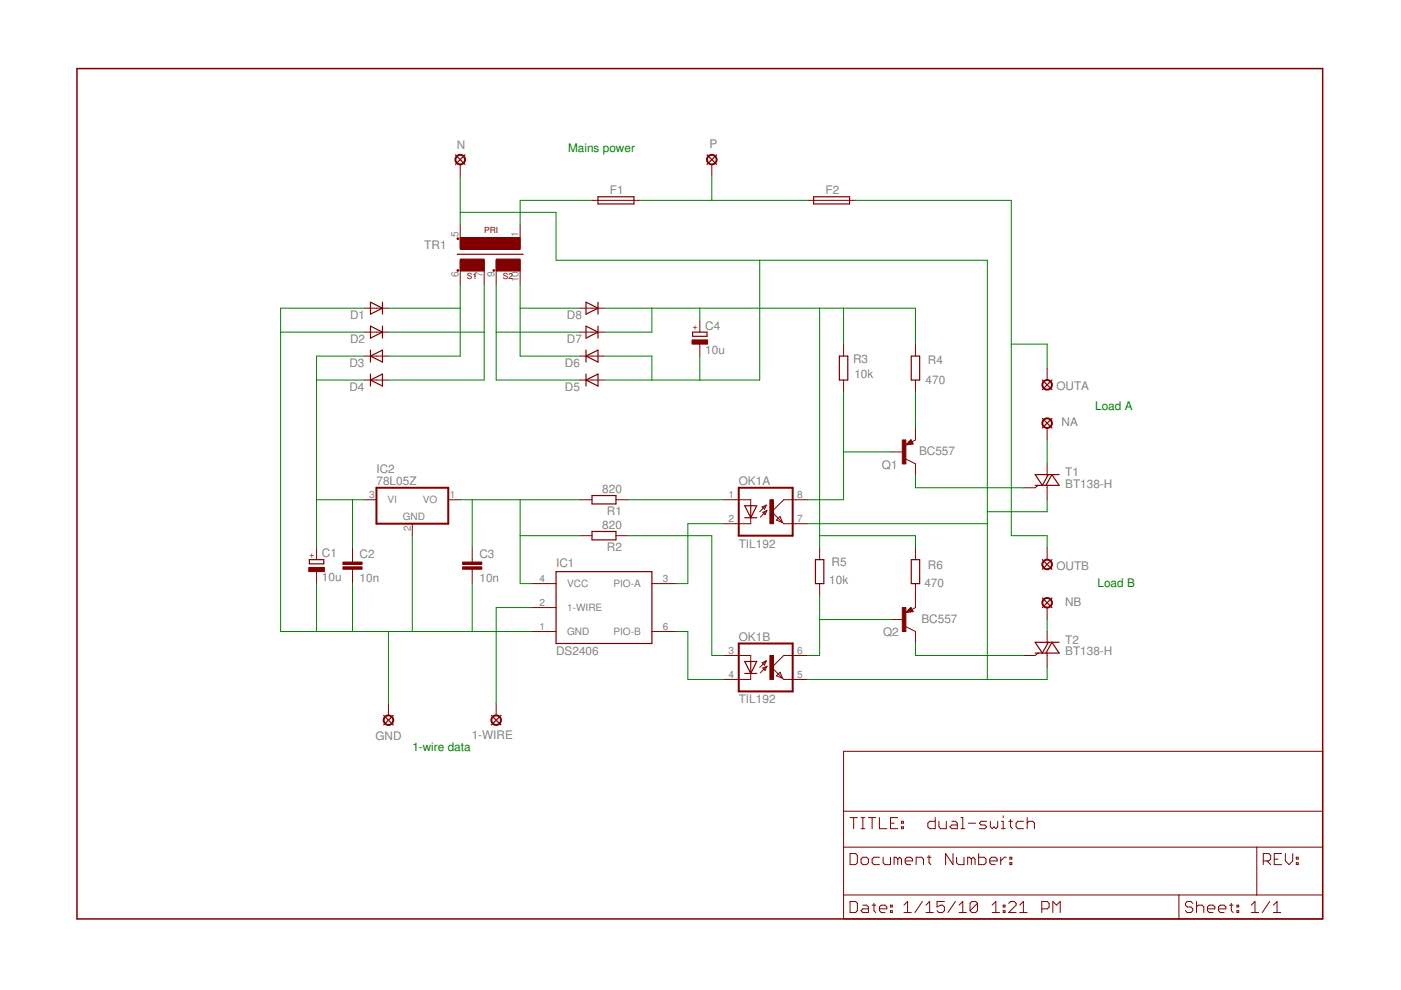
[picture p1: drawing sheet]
<svg xmlns="http://www.w3.org/2000/svg" width="297mm" height="210mm" viewBox="0 0 297 210" stroke-linecap="round" stroke-linejoin="round" font-family="sans-serif">
<g fill="#800000" stroke="#800000" stroke-width=".21">
<path d="M112.8 133.9h5.1z"/>
<path d="M112.8 128.8h5.1z"/>
<path d="M138.2 123.7h5.1z"/>
<path d="M112.8 123.7h5.1z"/>
<path d="M138.2 133.9h5.1z"/>
<path d="M105.2 149.1v2.6z"/>
<path d="M82.4 149.1v2.6z"/>
<path d="M77.3 106h2.5z"/>
<path d="M87.4 111v2.6z"/>
<path d="M95 106h2.6z"/>
<path d="M77.3 65.3h2.5z"/>
<path d="M79.8 65.3h2.6z"/>
<path d="M77.3 70.4h2.5z"/>
<path d="M79.8 70.4h2.6z"/>
<path d="M79.8 75.5h2.6z"/>
<path d="M77.3 75.5h2.5z"/>
<path d="M79.8 80.6h2.6z"/>
<path d="M77.3 80.6h2.5z"/>
<path d="M153.5 106h2.5z"/>
<path d="M153.5 111h2.5z"/>
<path d="M168.7 111h2.5z"/>
<path d="M168.7 106h2.5z"/>
<path d="M161.2 109.6l1.4-1.4z"/>
<path d="M161.7 108.6l.9-.4z"/>
<path d="M161.7 108.6l.5 .5z"/>
<path d="M162.6 108.2l-.4 .9z"/>
<path d="M161.6 107.5l.9-.4z"/>
<path d="M161.6 107.5l.5 .5z"/>
<path d="M162.5 107.1l-.4 .9z"/>
<path d="M161.1 108.5l1.4-1.4z"/>
<path d="M159.2 106v1.2z"/>
<path d="M159.2 109.8v1.2z"/>
<path d="M156 106h3.2z"/>
<path d="M156 111h3.2z"/>
<path d="M163.6 108.5l2.6-2.5z"/>
<path d="M163.6 108.5l2.3 2.3z"/>
<path d="M166.2 111h2.5z"/>
<path d="M166.2 106h2.5z"/>
<path d="M165.4 109.5l.5 1.3z"/>
<path d="M165.9 110.8l.3 .2z"/>
<path d="M164.6 110.3l1.3 .5z"/>
<path d="M164.6 110.3l.8-.8z"/>
<path d="M153.5 139h2.5z"/>
<path d="M153.5 144.1h2.5z"/>
<path d="M168.7 144.1h2.5z"/>
<path d="M168.7 139h2.5z"/>
<path d="M161.2 142.7l1.4-1.4z"/>
<path d="M161.7 141.6l.9-.3z"/>
<path d="M161.7 141.6l.5 .6z"/>
<path d="M162.6 141.3l-.4 .9z"/>
<path d="M161.6 140.5l.9-.4z"/>
<path d="M161.6 140.5l.5 .5z"/>
<path d="M162.5 140.1l-.4 .9z"/>
<path d="M161.1 141.5l1.4-1.4z"/>
<path d="M159.2 139v1.2z"/>
<path d="M159.2 142.8v1.3z"/>
<path d="M156 139h3.2z"/>
<path d="M156 144.1h3.2z"/>
<path d="M163.6 141.5l2.6-2.5z"/>
<path d="M163.6 141.5l2.3 2.3z"/>
<path d="M166.2 144.1h2.5z"/>
<path d="M166.2 139h2.5z"/>
<path d="M165.4 142.5l.5 1.3z"/>
<path d="M165.9 143.8l.3 .3z"/>
<path d="M164.6 143.3l1.3 .5z"/>
<path d="M164.6 143.3l.8-.8z"/>
<path d="M67.1 121.2v2.5z"/>
<path d="M67.1 116.1v2.6z"/>
<path d="M74.7 116.1v2.6z"/>
<path d="M74.7 121.2v2.5z"/>
<path d="M74.7 118.7v.5z"/>
<path d="M74.7 120.7v.5z"/>
<path d="M100.1 116.1v2.6z"/>
<path d="M100.1 121.2v2.5z"/>
<path d="M100.1 118.7v.5z"/>
<path d="M100.1 120.7v.5z"/>
<path d="M150.9 34.9v2.5z"/>
<path d="M97.6 34.9v2.5z"/>
<path d="M110.3 47.6v5z"/>
<path d="M97.6 47.6v5z"/>
<path d="M97.6 55.2v5.1z"/>
<path d="M102.7 55.2v5.1z"/>
<path d="M105.2 55.2v5.1z"/>
<path d="M110.3 55.2v5.1z"/>
<path d="M222 98.3v2.6z"/>
<path d="M222 103.4v2.6z"/>
<path d="M217 103.4h2.5z"/>
<path d="M219.5 103.4l.6-.5z"/>
<path d="M222 102.9v.5z"/>
<path d="M222 133.9v2.5z"/>
<path d="M222 139v2.5z"/>
<path d="M217 139h2.5z"/>
<path d="M219.5 139l.6-.5z"/>
<path d="M222 138.5v.5z"/>
<path d="M125.5 80.6h2.6z"/>
<path d="M123 80.6h2.5z"/>
<path d="M125.5 75.5h2.6z"/>
<path d="M123 75.5h2.5z"/>
<path d="M123 70.4h2.5z"/>
<path d="M125.5 70.4h2.6z"/>
<path d="M123 65.3h2.5z"/>
<path d="M125.5 65.3h2.6z"/>
<path d="M123 106h2.5z"/>
<path d="M130.6 106h2.5z"/>
<path d="M123 113.6h2.5z"/>
<path d="M130.6 113.6h2.5z"/>
<path d="M178.9 80.6v2.5z"/>
<path d="M178.9 73v2.5z"/>
<path d="M194.1 73v2.5z"/>
<path d="M194.1 80.6v2.5z"/>
<path d="M222 128.8v2.6z"/>
<path d="M222 116.1v2.6z"/>
<path d="M222 90.7v2.6z"/>
<path d="M222 78v2.6z"/>
<path d="M189 95.8h2.6z"/>
<path d="M194.1 90.7v2.6z"/>
<path d="M194.1 98.3v2.6z"/>
<path d="M193.1 93.2l.5 .9z"/>
<path d="M193.1 93.2l-1 1.1z"/>
<path d="M192.1 94.3l1.5-.2z"/>
<path d="M193.4 93.7l.7-.4z"/>
<path d="M192.1 97.3l2 1z"/>
<path d="M189 131.4h2.6z"/>
<path d="M194.1 126.3v2.5z"/>
<path d="M194.1 133.9v2.5z"/>
<path d="M193.1 128.8l.5 .9z"/>
<path d="M193.1 128.8l-1 1.1z"/>
<path d="M192.1 129.9l1.5-.2z"/>
<path d="M193.4 129.2l.7-.4z"/>
<path d="M192.1 132.9l2 1z"/>
<path d="M173.8 123.7v2.6z"/>
<path d="M173.8 116.1v2.6z"/>
<path d="M148.4 73v2.5z"/>
<path d="M148.4 67.9v2.5z"/>
<path d="M133.1 42.5h2.6z"/>
<path d="M125.5 42.5h2.6z"/>
<path d="M128.1 42.5h5z"/>
<path d="M178.9 42.5h2.5z"/>
<path d="M171.2 42.5h2.6z"/>
<path d="M173.8 42.5h5.1z"/>
<path d="M194.1 116.1v2.6z"/>
<path d="M194.1 123.7v2.6z"/>
<path d="M178.9 194.8h71.1z"/>
<path d="M266.5 179.6h13.9z"/>
<path d="M178.9 189.8v5z"/>
<path d="M180.2 191.1v2.4z"/>
<path d="M180.2 193.5h1.2z"/>
<path d="M181.8 193.1l-.4 .4z"/>
<path d="M181.8 191.5v1.6z"/>
<path d="M181.4 191.1l.4 .4z"/>
<path d="M180.2 191.1h1.2z"/>
<path d="M182.9 191.9h.8z"/>
<path d="M183.7 191.9l.4 .4z"/>
<path d="M184.1 192.3v1.2z"/>
<path d="M182.9 193.5h1.2z"/>
<path d="M182.6 193.1l.3 .4z"/>
<path d="M182.6 193.1l.3-.4z"/>
<path d="M182.9 192.7h1.2z"/>
<path d="M185.3 191.5v1.6z"/>
<path d="M185.3 193.1l.4 .4z"/>
<path d="M184.9 191.9h.8z"/>
<path d="M186.9 193.5h.7z"/>
<path d="M186.5 193.1l.4 .4z"/>
<path d="M186.5 192.3v.8z"/>
<path d="M186.5 192.3l.4-.4z"/>
<path d="M186.9 191.9h.7z"/>
<path d="M187.6 191.9l.4 .4z"/>
<path d="M188 192.3v.4z"/>
<path d="M186.5 192.7h1.5z"/>
<path d="M188.8 191.9h.4z"/>
<path d="M189.2 191.9v.4z"/>
<path d="M188.8 192.3h.4z"/>
<path d="M188.8 191.9v.4z"/>
<path d="M188.8 193.1h.4z"/>
<path d="M189.2 193.1v.4z"/>
<path d="M188.8 193.5h.4z"/>
<path d="M188.8 193.1v.4z"/>
<path d="M192.4 191.1l-.7 .8z"/>
<path d="M192.4 191.1v2.4z"/>
<path d="M191.7 193.5h1.5z"/>
<path d="M195.6 191.1l-1.6 2.4z"/>
<path d="M196.3 191.9l.8-.8z"/>
<path d="M197.1 191.1v2.4z"/>
<path d="M196.3 193.5h1.6z"/>
<path d="M198.7 191.1h1.5z"/>
<path d="M198.7 191.1v1.2z"/>
<path d="M198.7 192.3l.8-.4z"/>
<path d="M199.5 191.9h.3z"/>
<path d="M199.8 191.9l.4 .4z"/>
<path d="M200.2 192.3v.8z"/>
<path d="M200.2 193.1l-.4 .4z"/>
<path d="M199 193.5h.8z"/>
<path d="M198.7 193.1l.3 .4z"/>
<path d="M202.6 191.1l-1.6 2.4z"/>
<path d="M203.3 191.9l.8-.8z"/>
<path d="M204.1 191.1v2.4z"/>
<path d="M203.3 193.5h1.6z"/>
<path d="M205.7 191.5v1.6z"/>
<path d="M205.7 191.5l.4-.4z"/>
<path d="M206.1 191.1h.8z"/>
<path d="M206.9 191.1l.3 .4z"/>
<path d="M207.2 191.5v1.6z"/>
<path d="M207.2 193.1l-.3 .4z"/>
<path d="M206.1 193.5h.8z"/>
<path d="M205.7 193.1l.4 .4z"/>
<path d="M205.7 193.1l1.5-1.6z"/>
<path d="M210.4 191.9l.7-.8z"/>
<path d="M211.1 191.1v2.4z"/>
<path d="M210.4 193.5h1.5z"/>
<path d="M212.7 191.9h.4z"/>
<path d="M213.1 191.9v.4z"/>
<path d="M212.7 192.3h.4z"/>
<path d="M212.7 191.9v.4z"/>
<path d="M212.7 193.1h.4z"/>
<path d="M213.1 193.1v.4z"/>
<path d="M212.7 193.5h.4z"/>
<path d="M212.7 193.1v.4z"/>
<path d="M213.9 193.5h1.5z"/>
<path d="M213.9 193.5l1.5-1.6z"/>
<path d="M215.4 191.5v.4z"/>
<path d="M215 191.1l.4 .4z"/>
<path d="M214.2 191.1h.8z"/>
<path d="M214.2 191.1l-.3 .4z"/>
<path d="M216.2 191.9l.8-.8z"/>
<path d="M217 191.1v2.4z"/>
<path d="M216.2 193.5h1.6z"/>
<path d="M220.9 191.1v2.4z"/>
<path d="M220.9 191.1h1.2z"/>
<path d="M222.1 191.1l.3 .4z"/>
<path d="M222.4 191.5v.8z"/>
<path d="M222.4 192.3l-.3 .4z"/>
<path d="M220.9 192.7h1.2z"/>
<path d="M223.2 191.1v2.4z"/>
<path d="M223.2 191.1l.8 .8z"/>
<path d="M224 191.9l.8-.8z"/>
<path d="M224.8 191.1v2.4z"/>
<path d="M178.9 189.8h71.1z"/>
<path d="M178.9 179.6v10.2z"/>
<path d="M280.4 179.6v10.2z"/>
<path d="M250 189.8v5z"/>
<path d="M250 189.8h16.5z"/>
<path d="M250 194.8h30.4z"/>
<path d="M252.5 191.1l.4 .4z"/>
<path d="M251.7 191.1h.8z"/>
<path d="M251.7 191.1l-.4 .4z"/>
<path d="M251.3 191.5v.4z"/>
<path d="M251.3 191.9l.4 .4z"/>
<path d="M251.7 192.3h.8z"/>
<path d="M252.5 192.3l.4 .4z"/>
<path d="M252.9 192.7v.4z"/>
<path d="M252.9 193.1l-.4 .4z"/>
<path d="M251.7 193.5h.8z"/>
<path d="M251.3 193.1l.4 .4z"/>
<path d="M253.7 191.1v2.4z"/>
<path d="M253.7 192.3l.4-.4z"/>
<path d="M254.1 191.9h.7z"/>
<path d="M254.8 191.9l.4 .4z"/>
<path d="M255.2 192.3v1.2z"/>
<path d="M256.4 193.5h.8z"/>
<path d="M256 193.1l.4 .4z"/>
<path d="M256 192.3v.8z"/>
<path d="M256 192.3l.4-.4z"/>
<path d="M256.4 191.9h.8z"/>
<path d="M257.2 191.9l.4 .4z"/>
<path d="M257.6 192.3v.4z"/>
<path d="M256 192.7h1.6z"/>
<path d="M258.7 193.5h.8z"/>
<path d="M258.3 193.1l.4 .4z"/>
<path d="M258.3 192.3v.8z"/>
<path d="M258.3 192.3l.4-.4z"/>
<path d="M258.7 191.9h.8z"/>
<path d="M259.5 191.9l.4 .4z"/>
<path d="M259.9 192.3v.4z"/>
<path d="M258.3 192.7h1.6z"/>
<path d="M261.1 191.5v1.6z"/>
<path d="M261.1 193.1l.4 .4z"/>
<path d="M260.7 191.9h.8z"/>
<path d="M262.3 191.9h.3z"/>
<path d="M262.6 191.9v.4z"/>
<path d="M262.3 192.3h.3z"/>
<path d="M262.3 191.9v.4z"/>
<path d="M262.3 193.1h.3z"/>
<path d="M262.6 193.1v.4z"/>
<path d="M262.3 193.5h.3z"/>
<path d="M262.3 193.1v.4z"/>
<path d="M265.3 191.9l.8-.8z"/>
<path d="M266.1 191.1v2.4z"/>
<path d="M265.3 193.5h1.6z"/>
<path d="M269.2 191.1l-1.6 2.4z"/>
<path d="M270 191.9l.8-.8z"/>
<path d="M270.8 191.1v2.4z"/>
<path d="M270 193.5h1.5z"/>
<path d="M267.8 181v2.3z"/>
<path d="M267.8 181h1.2z"/>
<path d="M269 181l.4 .4z"/>
<path d="M269.4 181.4v.8z"/>
<path d="M269 182.5l.4-.3z"/>
<path d="M267.8 182.5h1.2z"/>
<path d="M268.6 182.5l.8 .8z"/>
<path d="M270.2 181h1.5z"/>
<path d="M270.2 181v2.3z"/>
<path d="M270.2 183.3h1.5z"/>
<path d="M270.2 182.2h.7z"/>
<path d="M272.5 181v1.5z"/>
<path d="M272.5 182.5l.8 .8z"/>
<path d="M273.3 183.3l.8-.8z"/>
<path d="M274.1 181v1.5z"/>
<path d="M274.8 181.8h.4z"/>
<path d="M275.2 181.8v.4z"/>
<path d="M274.8 182.2h.4z"/>
<path d="M274.8 181.8v.4z"/>
<path d="M274.8 182.9h.4z"/>
<path d="M275.2 182.9v.4z"/>
<path d="M274.8 183.3h.4z"/>
<path d="M274.8 182.9v.4z"/>
<path d="M266.5 179.6v10.2z"/>
<path d="M178.9 179.6h87.6z"/>
<path d="M266.5 189.8h13.9z"/>
<path d="M280.4 189.8v5z"/>
<path d="M178.9 172v7.6z"/>
<path d="M178.9 159.3h101.5z"/>
<path d="M280.4 159.3v12.7z"/>
<path d="M178.9 172h101.5z"/>
<path d="M178.9 159.3v12.7z"/>
<path d="M280.4 172v7.6z"/>
<path d="M181 173.4v2.3z"/>
<path d="M180.2 173.4h1.6z"/>
<path d="M182.6 175.7h.7z"/>
<path d="M182.9 173.4v2.3z"/>
<path d="M182.6 173.4h.7z"/>
<path d="M184.9 173.4v2.3z"/>
<path d="M184.1 173.4h1.6z"/>
<path d="M186.5 173.4v2.3z"/>
<path d="M186.5 175.7h1.5z"/>
<path d="M188.8 173.4h1.5z"/>
<path d="M188.8 173.4v2.3z"/>
<path d="M188.8 175.7h1.5z"/>
<path d="M188.8 174.5h.8z"/>
<path d="M191.1 174.1h.4z"/>
<path d="M191.5 174.1v.4z"/>
<path d="M191.1 174.5h.4z"/>
<path d="M191.1 174.1v.4z"/>
<path d="M191.1 175.3h.4z"/>
<path d="M191.5 175.3v.4z"/>
<path d="M191.1 175.7h.4z"/>
<path d="M191.1 175.3v.4z"/>
<path d="M180.2 181v2.3z"/>
<path d="M180.2 183.3h1.2z"/>
<path d="M181.8 182.9l-.4 .4z"/>
<path d="M181.8 181.4v1.5z"/>
<path d="M181.4 181l.4 .4z"/>
<path d="M180.2 181h1.2z"/>
<path d="M182.9 183.3h.8z"/>
<path d="M183.7 183.3l.4-.4z"/>
<path d="M184.1 182.2v.7z"/>
<path d="M183.7 181.8l.4 .4z"/>
<path d="M182.9 181.8h.8z"/>
<path d="M182.9 181.8l-.3 .4z"/>
<path d="M182.6 182.2v.7z"/>
<path d="M182.6 182.9l.3 .4z"/>
<path d="M185.3 181.8h1.2z"/>
<path d="M185.3 181.8l-.4 .4z"/>
<path d="M184.9 182.2v.7z"/>
<path d="M184.9 182.9l.4 .4z"/>
<path d="M185.3 183.3h1.2z"/>
<path d="M187.2 181.8v1.1z"/>
<path d="M187.2 182.9l.4 .4z"/>
<path d="M187.6 183.3h1.2z"/>
<path d="M188.8 181.8v1.5z"/>
<path d="M189.6 181.8v1.5z"/>
<path d="M189.6 181.8h.4z"/>
<path d="M190 181.8l.3 .4z"/>
<path d="M190.3 182.2v1.1z"/>
<path d="M190.3 182.2l.5-.4z"/>
<path d="M190.8 181.8l.3 .4z"/>
<path d="M191.1 182.2v1.1z"/>
<path d="M192.3 183.3h.8z"/>
<path d="M191.9 182.9l.4 .4z"/>
<path d="M191.9 182.2v.7z"/>
<path d="M192.3 181.8l-.4 .4z"/>
<path d="M192.3 181.8h.8z"/>
<path d="M193.1 181.8l.4 .4z"/>
<path d="M193.5 182.2v.3z"/>
<path d="M191.9 182.5h1.6z"/>
<path d="M194.2 181.8v1.5z"/>
<path d="M194.2 181.8h1.2z"/>
<path d="M195.4 181.8l.4 .4z"/>
<path d="M195.8 182.2v1.1z"/>
<path d="M197 181.4v1.5z"/>
<path d="M197 182.9l.4 .4z"/>
<path d="M196.6 181.8h.8z"/>
<path d="M200.5 181v2.3z"/>
<path d="M200.5 181l1.6 2.3z"/>
<path d="M202.1 181v2.3z"/>
<path d="M202.8 181.8v1.1z"/>
<path d="M202.8 182.9l.4 .4z"/>
<path d="M203.2 183.3h1.2z"/>
<path d="M204.4 181.8v1.5z"/>
<path d="M205.2 181.8v1.5z"/>
<path d="M205.2 181.8h.3z"/>
<path d="M205.5 181.8l.4 .4z"/>
<path d="M205.9 182.2v1.1z"/>
<path d="M206.3 181.8l-.4 .4z"/>
<path d="M206.3 181.8l.4 .4z"/>
<path d="M206.7 182.2v1.1z"/>
<path d="M207.5 181v2.3z"/>
<path d="M207.5 183.3h1.2z"/>
<path d="M209.1 182.9l-.4 .4z"/>
<path d="M209.1 182.2v.7z"/>
<path d="M208.7 181.8l.4 .4z"/>
<path d="M207.5 181.8h1.2z"/>
<path d="M210.2 183.3h.8z"/>
<path d="M209.8 182.9l.4 .4z"/>
<path d="M209.8 182.2v.7z"/>
<path d="M210.2 181.8l-.4 .4z"/>
<path d="M210.2 181.8h.8z"/>
<path d="M211 181.8l.4 .4z"/>
<path d="M211.4 182.2v.3z"/>
<path d="M209.8 182.5h1.6z"/>
<path d="M212.2 181.8v1.5z"/>
<path d="M212.2 182.5l.8-.7z"/>
<path d="M213 181.8h.4z"/>
<path d="M214.1 181.8h.4z"/>
<path d="M214.5 181.8v.4z"/>
<path d="M214.1 182.2h.4z"/>
<path d="M214.1 181.8v.4z"/>
<path d="M214.1 182.9h.4z"/>
<path d="M214.5 182.9v.4z"/>
<path d="M214.1 183.3h.4z"/>
<path d="M214.1 182.9v.4z"/>
<path d="M198.3 173.4v2.3z"/>
<path d="M197.1 175.7h1.2z"/>
<path d="M196.7 175.3l.4 .4z"/>
<path d="M196.7 174.5v.8z"/>
<path d="M196.7 174.5l.4-.4z"/>
<path d="M197.1 174.1h1.2z"/>
<path d="M199.1 174.1v1.2z"/>
<path d="M199.1 175.3l.4 .4z"/>
<path d="M199.5 175.7h1.1z"/>
<path d="M200.6 174.1v1.6z"/>
<path d="M201.8 174.1h.8z"/>
<path d="M202.6 174.1l.4 .4z"/>
<path d="M203 174.5v1.2z"/>
<path d="M201.8 175.7h1.2z"/>
<path d="M201.4 175.3l.4 .4z"/>
<path d="M201.4 175.3l.4-.4z"/>
<path d="M201.8 174.9h1.2z"/>
<path d="M203.7 173.4h.4z"/>
<path d="M204.1 173.4v2.3z"/>
<path d="M203.7 175.7h.8z"/>
<path d="M205.3 174.5h1.6z"/>
<path d="M207.6 175.7h1.2z"/>
<path d="M209.2 175.3l-.4 .4z"/>
<path d="M208.8 174.9l.4 .4z"/>
<path d="M208 174.9h.8z"/>
<path d="M207.6 174.5l.4 .4z"/>
<path d="M208 174.1l-.4 .4z"/>
<path d="M208 174.1h1.2z"/>
<path d="M210 174.1v1.2z"/>
<path d="M210 175.3l.4 .4z"/>
<path d="M210.8 175.3l-.4 .4z"/>
<path d="M210.8 175.3l.4 .4z"/>
<path d="M211.5 175.3l-.3 .4z"/>
<path d="M211.5 174.1v1.2z"/>
<path d="M212.3 174.1h.4z"/>
<path d="M212.7 174.1v1.6z"/>
<path d="M212.3 175.7h.8z"/>
<path d="M212.7 173v.4z"/>
<path d="M214.3 173.8v1.5z"/>
<path d="M214.3 175.3l.3 .4z"/>
<path d="M213.9 174.1h.7z"/>
<path d="M215.8 174.1h1.2z"/>
<path d="M215.8 174.1l-.4 .4z"/>
<path d="M215.4 174.5v.8z"/>
<path d="M215.4 175.3l.4 .4z"/>
<path d="M215.8 175.7h1.2z"/>
<path d="M217.8 173.4v2.3z"/>
<path d="M218.2 174.1l-.4 .4z"/>
<path d="M218.2 174.1h.7z"/>
<path d="M218.9 174.1l.4 .4z"/>
<path d="M219.3 174.5v1.2z"/>
</g>
<g fill="#800000" stroke="#800000" stroke-width=".25">
<path d="M117.9 121.2v15.2z"/>
<path d="M117.9 136.4h20.3z"/>
<path d="M138.2 121.2v15.2z"/>
<path d="M117.9 121.2h20.3z"/>
<path d="M104.2 151.7l2 2z"/>
<path d="M106.2 151.7l-2 2z"/>
<path d="M81.3 151.7l2.1 2z"/>
<path d="M83.4 151.7l-2.1 2z"/>
<path d="M78.5 66.6l2.6-1.3z"/>
<path d="M78.5 64.1l2.6 1.2z"/>
<path d="M81.1 64.1v1.2z"/>
<path d="M78.5 64.1v2.5z"/>
<path d="M81.1 65.3v1.3z"/>
<path d="M78.5 71.7l2.6-1.3z"/>
<path d="M78.5 69.2l2.6 1.2z"/>
<path d="M81.1 69.2v1.2z"/>
<path d="M78.5 69.2v2.5z"/>
<path d="M81.1 70.4v1.3z"/>
<path d="M78.5 75.5l2.6-1.3z"/>
<path d="M78.5 75.5l2.6 1.3z"/>
<path d="M78.5 75.5v1.3z"/>
<path d="M81.1 74.2v2.6z"/>
<path d="M78.5 74.2v1.3z"/>
<path d="M78.5 80.6l2.6-1.3z"/>
<path d="M78.5 80.6l2.6 1.3z"/>
<path d="M78.5 80.6v1.3z"/>
<path d="M81.1 79.3v2.6z"/>
<path d="M78.5 79.3v1.3z"/>
<path d="M160.4 107.2l-1.2 2.6z"/>
<path d="M157.9 107.2l1.3 2.6z"/>
<path d="M159.2 109.8h1.2z"/>
<path d="M157.9 109.8h1.3z"/>
<path d="M159.2 107.2h1.2z"/>
<path d="M159.2 107.2v2.6z"/>
<path d="M157.9 107.2h1.3z"/>
<path d="M160.4 140.2l-1.2 2.6z"/>
<path d="M157.9 140.2l1.3 2.6z"/>
<path d="M159.2 142.8h1.2z"/>
<path d="M157.9 142.8h1.3z"/>
<path d="M159.2 140.2h1.2z"/>
<path d="M159.2 140.2v2.6z"/>
<path d="M157.9 140.2h1.3z"/>
<path d="M65.6 119.5h3z"/>
<path d="M68.6 118.7v.8z"/>
<path d="M65.6 118.7v.8z"/>
<path d="M65.6 118.7h3z"/>
<path d="M149.9 32.8l2 2.1z"/>
<path d="M149.9 34.9l2-2.1z"/>
<path d="M96.6 32.8l2 2.1z"/>
<path d="M96.6 34.9l2-2.1z"/>
<path d="M96.9 53.9h14z"/>
<path d="M219.5 100.6l1.5 2.3z"/>
<path d="M222.3 100.6l-1.3 2.3z"/>
<path d="M219.5 100.6h2.8z"/>
<path d="M222.3 100.6h.7z"/>
<path d="M223 100.6l-1.2 2.3z"/>
<path d="M223 100.6l1.6 2.3z"/>
<path d="M222 102.9h2.6z"/>
<path d="M221.8 102.9h.2z"/>
<path d="M223 100.6h1.6z"/>
<path d="M220.1 102.9h.9z"/>
<path d="M219.5 102.9h.6z"/>
<path d="M221 102.9h.8z"/>
<path d="M219.5 136.2l1.5 2.3z"/>
<path d="M222.3 136.2l-1.3 2.3z"/>
<path d="M219.5 136.2h2.8z"/>
<path d="M222.3 136.2h.7z"/>
<path d="M223 136.2l-1.2 2.3z"/>
<path d="M223 136.2l1.6 2.3z"/>
<path d="M222 138.5h2.6z"/>
<path d="M221.8 138.5h.2z"/>
<path d="M223 136.2h1.6z"/>
<path d="M220.1 138.5h.9z"/>
<path d="M219.5 138.5h.6z"/>
<path d="M221 138.5h.8z"/>
<path d="M124.2 80.6l2.6-1.3z"/>
<path d="M124.2 80.6l2.6 1.3z"/>
<path d="M124.2 80.6v1.3z"/>
<path d="M126.8 79.3v2.6z"/>
<path d="M124.2 79.3v1.3z"/>
<path d="M124.2 75.5l2.6-1.3z"/>
<path d="M124.2 75.5l2.6 1.3z"/>
<path d="M124.2 75.5v1.3z"/>
<path d="M126.8 74.2v2.6z"/>
<path d="M124.2 74.2v1.3z"/>
<path d="M124.2 71.7l2.6-1.3z"/>
<path d="M124.2 69.2l2.6 1.2z"/>
<path d="M126.8 69.2v1.2z"/>
<path d="M124.2 69.2v2.5z"/>
<path d="M126.8 70.4v1.3z"/>
<path d="M124.2 66.6l2.6-1.3z"/>
<path d="M124.2 64.1l2.6 1.2z"/>
<path d="M126.8 64.1v1.2z"/>
<path d="M124.2 64.1v2.5z"/>
<path d="M126.8 65.3v1.3z"/>
<path d="M125.5 105.1h5.1z"/>
<path d="M125.5 106.8h5.1z"/>
<path d="M125.5 105.1v1.7z"/>
<path d="M130.6 105.1v1.7z"/>
<path d="M125.5 112.7h5.1z"/>
<path d="M125.5 114.5h5.1z"/>
<path d="M125.5 112.7v1.8z"/>
<path d="M130.6 112.7v1.8z"/>
<path d="M178 75.5v5.1z"/>
<path d="M179.7 75.5v5.1z"/>
<path d="M178 80.6h1.7z"/>
<path d="M178 75.5h1.7z"/>
<path d="M195 75.5v5.1z"/>
<path d="M193.2 75.5v5.1z"/>
<path d="M193.2 75.5h1.8z"/>
<path d="M193.2 80.6h1.8z"/>
<path d="M221 126.8l2 2z"/>
<path d="M221 128.8l2-2z"/>
<path d="M221 118.7l2 2z"/>
<path d="M223 118.7l-2 2z"/>
<path d="M221 88.7l2 2z"/>
<path d="M221 90.7l2-2z"/>
<path d="M221 80.6l2 2z"/>
<path d="M223 80.6l-2 2z"/>
<path d="M193.1 93.4l.4 .6z"/>
<path d="M193.1 93.4l-.8 .8z"/>
<path d="M192.3 94.2l1-.2z"/>
<path d="M193.1 93.7l.2 .3z"/>
<path d="M192.7 93.9l.4-.2z"/>
<path d="M192.7 93.9h.4z"/>
<path d="M193.1 128.9l.4 .7z"/>
<path d="M193.1 128.9l-.8 .8z"/>
<path d="M192.3 129.7l1-.1z"/>
<path d="M193.1 129.2l.2 .4z"/>
<path d="M192.7 129.5l.4-.3z"/>
<path d="M192.7 129.5h.4z"/>
<path d="M172.9 118.7v5z"/>
<path d="M174.7 118.7v5z"/>
<path d="M172.9 123.7h1.8z"/>
<path d="M172.9 118.7h1.8z"/>
<path d="M146.9 71.3h3z"/>
<path d="M149.9 70.4v.9z"/>
<path d="M146.9 70.4v.9z"/>
<path d="M146.9 70.4h3z"/>
<path d="M126.8 43.2h7.6z"/>
<path d="M126.8 41.7h7.6z"/>
<path d="M134.4 41.7v1.5z"/>
<path d="M126.8 41.7v1.5z"/>
<path d="M172.5 43.2h7.6z"/>
<path d="M172.5 41.7h7.6z"/>
<path d="M180.1 41.7v1.5z"/>
<path d="M172.5 41.7v1.5z"/>
<path d="M195 118.7v5z"/>
<path d="M193.2 118.7v5z"/>
<path d="M193.2 118.7h1.8z"/>
<path d="M193.2 123.7h1.8z"/>
</g>
<g fill="none" stroke="#800000" stroke-width=".42">
<circle cx="97.6" cy="33.8" r="1.02"/>
<circle cx="150.9" cy="33.8" r="1.02"/>
<circle cx="222" cy="81.6" r="1.02"/>
<circle cx="222" cy="89.7" r="1.02"/>
<circle cx="222" cy="119.7" r="1.02"/>
<circle cx="222" cy="127.8" r="1.02"/>
<circle cx="82.4" cy="152.7" r="1.02"/>
<circle cx="105.2" cy="152.7" r="1.02"/>
</g>
<g fill="#800000" stroke="#800000" stroke-width=".42">
<path d="M79.8 111h15.2z"/>
<path d="M95 103.4v7.6z"/>
<path d="M79.8 103.4h15.2z"/>
<path d="M79.8 103.4v7.6z"/>
<path d="M156.6 103.4h11.5z"/>
<path d="M156.6 113.6h11.5z"/>
<path d="M156.6 103.4v10.2z"/>
<path d="M168.1 103.4v10.2z"/>
<path d="M156.6 136.4h11.5z"/>
<path d="M156.6 146.6h11.5z"/>
<path d="M156.6 136.4v10.2z"/>
<path d="M168.1 136.4v10.2z"/>
</g>
<g fill="#800000" stroke="#800000" stroke-width=".21">
<path d="M163.2 106h.8v5h-.8z"/>
<path d="M163.2 139h.8v5.1h-.8z"/>
<path d="M65.5 120.3h3.3v.9h-3.3z"/>
<path d="M72.7 120.2h4.1v.5h-4.1z"/>
<path d="M72.7 119.2h4.1v.5h-4.1z"/>
<path d="M98.1 120.2h4v.5h-4z"/>
<path d="M98.1 119.2h4v.5h-4z"/>
<path d="M97.6 50.4h12.7v2.5h-12.7z"/>
<path d="M105.2 54.9h5.1v2.6h-5.1z"/>
<path d="M97.6 54.9h5.1v2.6h-5.1z"/>
<path d="M191.3 93.3h.8v5.1h-.8z"/>
<path d="M191.3 128.8h.8v5.1h-.8z"/>
<path d="M146.7 72.1h3.3v.9h-3.3z"/>
</g>
<g fill="none" stroke="#800000" stroke-width=".32">
<circle cx="97.1" cy="50.6" r=".13"/>
<circle cx="97.1" cy="57.3" r=".13"/>
<circle cx="104.7" cy="57.3" r=".13"/>
</g>
<g fill="#800000" stroke="#800000" stroke-width=".32">
<path d="M16.3 14.5v180.3z"/>
<path d="M16.3 194.8h264.1z"/>
<path d="M280.4 14.5v180.3z"/>
<path d="M16.3 14.5h264.1z"/>
</g>
<g fill="#008000" stroke="#008000" stroke-width=".21">
<path d="M105.2 128.8v20.3z"/>
<path d="M105.2 128.8h7.6z"/>
<path d="M67.1 106v10.1z"/>
<path d="M74.7 106h2.6z"/>
<path d="M74.7 106v10.1z"/>
<path d="M67.1 106h7.6z"/>
<path d="M67.1 75.5v5.1z"/>
<path d="M67.1 80.6v25.4z"/>
<path d="M67.1 75.5h10.2z"/>
<path d="M67.1 80.6h10.2z"/>
<path d="M102.7 60.3v10.1z"/>
<path d="M102.7 70.4v10.2z"/>
<path d="M82.4 70.4h20.3z"/>
<path d="M82.4 80.6h20.3z"/>
<path d="M222 113.6v2.5z"/>
<path d="M214.4 113.6h7.6z"/>
<path d="M222 73v5z"/>
<path d="M214.4 73h7.6z"/>
<path d="M214.4 73v40.6z"/>
<path d="M181.4 42.5h33z"/>
<path d="M214.4 42.5v30.5z"/>
<path d="M222 93.3v5z"/>
<path d="M222 131.4v2.5z"/>
<path d="M110.3 60.3v5z"/>
<path d="M110.3 65.3v10.2z"/>
<path d="M110.3 65.3h12.7z"/>
<path d="M110.3 75.5h12.7z"/>
<path d="M105.2 60.3v10.1z"/>
<path d="M105.2 70.4v10.2z"/>
<path d="M105.2 80.6h17.8z"/>
<path d="M105.2 70.4h17.8z"/>
<path d="M67.1 123.7v10.2z"/>
<path d="M100.1 123.7v10.2z"/>
<path d="M87.4 133.9h12.7z"/>
<path d="M87.4 113.6v20.3z"/>
<path d="M82.4 133.9h5z"/>
<path d="M82.4 133.9v15.2z"/>
<path d="M100.1 133.9h12.7z"/>
<path d="M67.1 133.9h7.6z"/>
<path d="M74.7 133.9h7.7z"/>
<path d="M74.7 123.7v10.2z"/>
<path d="M59.5 133.9h7.6z"/>
<path d="M59.5 65.3v5.1z"/>
<path d="M59.5 70.4v63.5z"/>
<path d="M59.5 65.3h17.8z"/>
<path d="M59.5 70.4h17.8z"/>
<path d="M97.6 60.3v5z"/>
<path d="M97.6 65.3v10.2z"/>
<path d="M82.4 65.3h15.2z"/>
<path d="M82.4 75.5h15.2z"/>
<path d="M97.6 106h2.5z"/>
<path d="M100.1 106v10.1z"/>
<path d="M110.3 123.7h2.5z"/>
<path d="M110.3 113.6v10.1z"/>
<path d="M110.3 106v7.6z"/>
<path d="M100.1 106h10.2z"/>
<path d="M110.3 106h12.7z"/>
<path d="M110.3 113.6h12.7z"/>
<path d="M143.3 133.9h2.5z"/>
<path d="M145.8 133.9v10.2z"/>
<path d="M145.8 144.1h7.7z"/>
<path d="M143.3 123.7h2.5z"/>
<path d="M145.8 111v12.7z"/>
<path d="M145.8 111h7.7z"/>
<path d="M133.1 113.6h17.8z"/>
<path d="M150.9 113.6v25.4z"/>
<path d="M150.9 139h2.6z"/>
<path d="M133.1 106h20.4z"/>
<path d="M171.2 106h7.7z"/>
<path d="M178.9 95.8v10.2z"/>
<path d="M178.9 83.1v12.7z"/>
<path d="M178.9 95.8h10.1z"/>
<path d="M173.8 126.3v5.1z"/>
<path d="M173.8 131.4v7.6z"/>
<path d="M171.2 139h2.6z"/>
<path d="M173.8 131.4h15.2z"/>
<path d="M194.1 100.9v2.5z"/>
<path d="M194.1 103.4h22.9z"/>
<path d="M110.3 42.5v5.1z"/>
<path d="M110.3 42.5h15.2z"/>
<path d="M135.7 42.5h15.2z"/>
<path d="M150.9 42.5h20.3z"/>
<path d="M150.9 37.4v5.1z"/>
<path d="M128.1 70.4h10.1z"/>
<path d="M128.1 65.3h10.1z"/>
<path d="M138.2 65.3v5.1z"/>
<path d="M138.2 65.3h10.2z"/>
<path d="M148.4 65.3v2.6z"/>
<path d="M148.4 65.3h25.4z"/>
<path d="M173.8 65.3v48.3z"/>
<path d="M173.8 113.6h20.3z"/>
<path d="M173.8 113.6v2.5z"/>
<path d="M178.9 65.3v7.7z"/>
<path d="M173.8 65.3h5.1z"/>
<path d="M178.9 65.3h15.2z"/>
<path d="M194.1 65.3v7.7z"/>
<path d="M194.1 113.6v2.5z"/>
<path d="M128.1 75.5h10.1z"/>
<path d="M138.2 75.5v5.1z"/>
<path d="M128.1 80.6h10.1z"/>
<path d="M138.2 80.6h10.2z"/>
<path d="M148.4 75.5v5.1z"/>
<path d="M148.4 80.6h12.7z"/>
<path d="M222 106v2.5z"/>
<path d="M209.3 108.5h12.7z"/>
<path d="M222 141.5v2.6z"/>
<path d="M209.3 144.1h12.7z"/>
<path d="M171.2 144.1h38.1z"/>
<path d="M209.3 111v33.1z"/>
<path d="M171.2 111h38.1z"/>
<path d="M209.3 108.5v2.5z"/>
<path d="M209.3 55.2v53.3z"/>
<path d="M117.9 55.2h43.2z"/>
<path d="M161.1 55.2h48.2z"/>
<path d="M117.9 45v10.2z"/>
<path d="M97.6 37.4v7.6z"/>
<path d="M97.6 45h20.3z"/>
<path d="M97.6 45v2.6z"/>
<path d="M161.1 55.2v25.4z"/>
<path d="M194.1 83.1v7.6z"/>
<path d="M194.1 136.4v2.6z"/>
<path d="M194.1 139h22.9z"/>
</g>
<g font-size="2.5" fill="#808080">
<text x="96.8" y="31.7">N</text>
<text x="150.4" y="31.4">P</text>
<text x="129.3" y="41.1">F1</text>
<text x="175" y="41.1">F2</text>
<text x="90" y="52.9">TR1</text>
<text x="74.2" y="67.6">D1</text>
<text x="120.2" y="67.6">D8</text>
<text x="149.5" y="69.9">C4</text>
<text x="74.1" y="77.8">D3</text>
<text x="74.2" y="72.7">D2</text>
<text x="119.8" y="77.8">D6</text>
<text x="120.2" y="72.7">D7</text>
<text x="149.5" y="75">10u</text>
<text x="180.9" y="77">R3</text>
<text x="196.7" y="77.2">R4</text>
<text x="74.1" y="82.8">D4</text>
<text x="119.8" y="82.8">D5</text>
<text x="181.1" y="80.1">10k</text>
<text x="196.2" y="81.3">470</text>
<text x="224" y="82.7">OUTA</text>
<text x="225.1" y="90.3">NA</text>
<text x="79.8" y="100.3">IC2</text>
<text x="187" y="99.4">Q1</text>
<text x="194.9" y="96.6">BC557</text>
<text x="225.8" y="100.9">T1</text>
<text x="79.8" y="102.8">78L05Z</text>
<text x="127.7" y="104.4">820</text>
<text x="156.6" y="102.8">OK1A</text>
<text x="225.8" y="103.4">BT138-H</text>
<text x="127.7" y="112.1">820</text>
<text x="128.7" y="109.2">R1</text>
<text x="68.3" y="118.2">C1</text>
<text x="76.3" y="118.3">C2</text>
<text x="101.6" y="118.3">C3</text>
<text x="128.7" y="116.9">R2</text>
<text x="156.6" y="116.1">TIL192</text>
<text x="176.3" y="120">R5</text>
<text x="68.3" y="123.3">10u</text>
<text x="76.3" y="123.4">10n</text>
<text x="101.6" y="123.4">10n</text>
<text x="117.9" y="120.2">IC1</text>
<text x="175.8" y="123.7">10k</text>
<text x="196" y="124.5">470</text>
<text x="196.7" y="120.7">R6</text>
<text x="224" y="120.8">OUTB</text>
<text x="225.8" y="128.4">NB</text>
<text x="156.6" y="135.8">OK1B</text>
<text x="187.2" y="134.9">Q2</text>
<text x="195.4" y="132.1">BC557</text>
<text x="225.8" y="136.4">T2</text>
<text x="117.9" y="139">DS2406</text>
<text x="225.8" y="139">BT138-H</text>
<text x="156.6" y="149.1">TIL192</text>
<text x="79.6" y="156.9">GND</text>
<text x="100" y="156.6">1-WIRE</text>
</g>
<g font-size="2.5" fill="#008000">
<text x="120.4" y="32.3">Mains power</text>
<text x="232.2" y="86.9">Load A</text>
<text x="232.7" y="124.5">Load B</text>
<text x="87.4" y="159.3">1-wire data</text>
</g>
<g font-size="2.1" fill="#808080">
<text x="97.2" y="50.3" transform="rotate(-90 97.2 50.3)">5</text>
<text x="109.9" y="50.3" transform="rotate(-90 109.9 50.3)">1</text>
<text x="97.2" y="58.7" transform="rotate(-90 97.2 58.7)">6</text>
<text x="102.3" y="58.7" transform="rotate(-90 102.3 58.7)">7</text>
<text x="104.8" y="58.7" transform="rotate(-90 104.8 58.7)">9</text>
<text x="109.9" y="59.9" transform="rotate(-90 109.9 59.9)">10</text>
<text x="78.3" y="105.6">3</text>
<text x="82.1" y="106.7">VI</text>
<text x="89.6" y="106.7">VO</text>
<text x="95.4" y="105.6">1</text>
<text x="154.5" y="105.6">1</text>
<text x="169" y="105.6">8</text>
<text x="85.4" y="110.3">GND</text>
<text x="87.1" y="112.6" transform="rotate(-90 87.1 112.6)">2</text>
<text x="154.5" y="110.7">2</text>
<text x="169" y="110.7">7</text>
<text x="114.4" y="123.4">4</text>
<text x="120.2" y="124.5">VCC</text>
<text x="130.1" y="124.5">PIO-A</text>
<text x="140.6" y="123.4">3</text>
<text x="114.4" y="128.5">2</text>
<text x="120.2" y="129.6">1-WIRE</text>
<text x="114.4" y="133.5">1</text>
<text x="120.2" y="134.7">GND</text>
<text x="130.1" y="134.7">PIO-B</text>
<text x="140.6" y="133.5">6</text>
<text x="154.5" y="138.6">3</text>
<text x="154.5" y="143.7">4</text>
<text x="169" y="143.7">5</text>
<text x="169" y="138.6">6</text>
</g>
<g font-size="1.8" fill="#800000">
<text x="102.7" y="49.5">PRI</text>
<text x="99" y="59.1">S1</text>
<text x="106.6" y="59.1">S2</text>
<text x="147.8" y="70" transform="rotate(-90 147.8 70)">+</text>
<text x="66.5" y="118.3" transform="rotate(-90 66.5 118.3)">+</text>
</g>
</svg>
